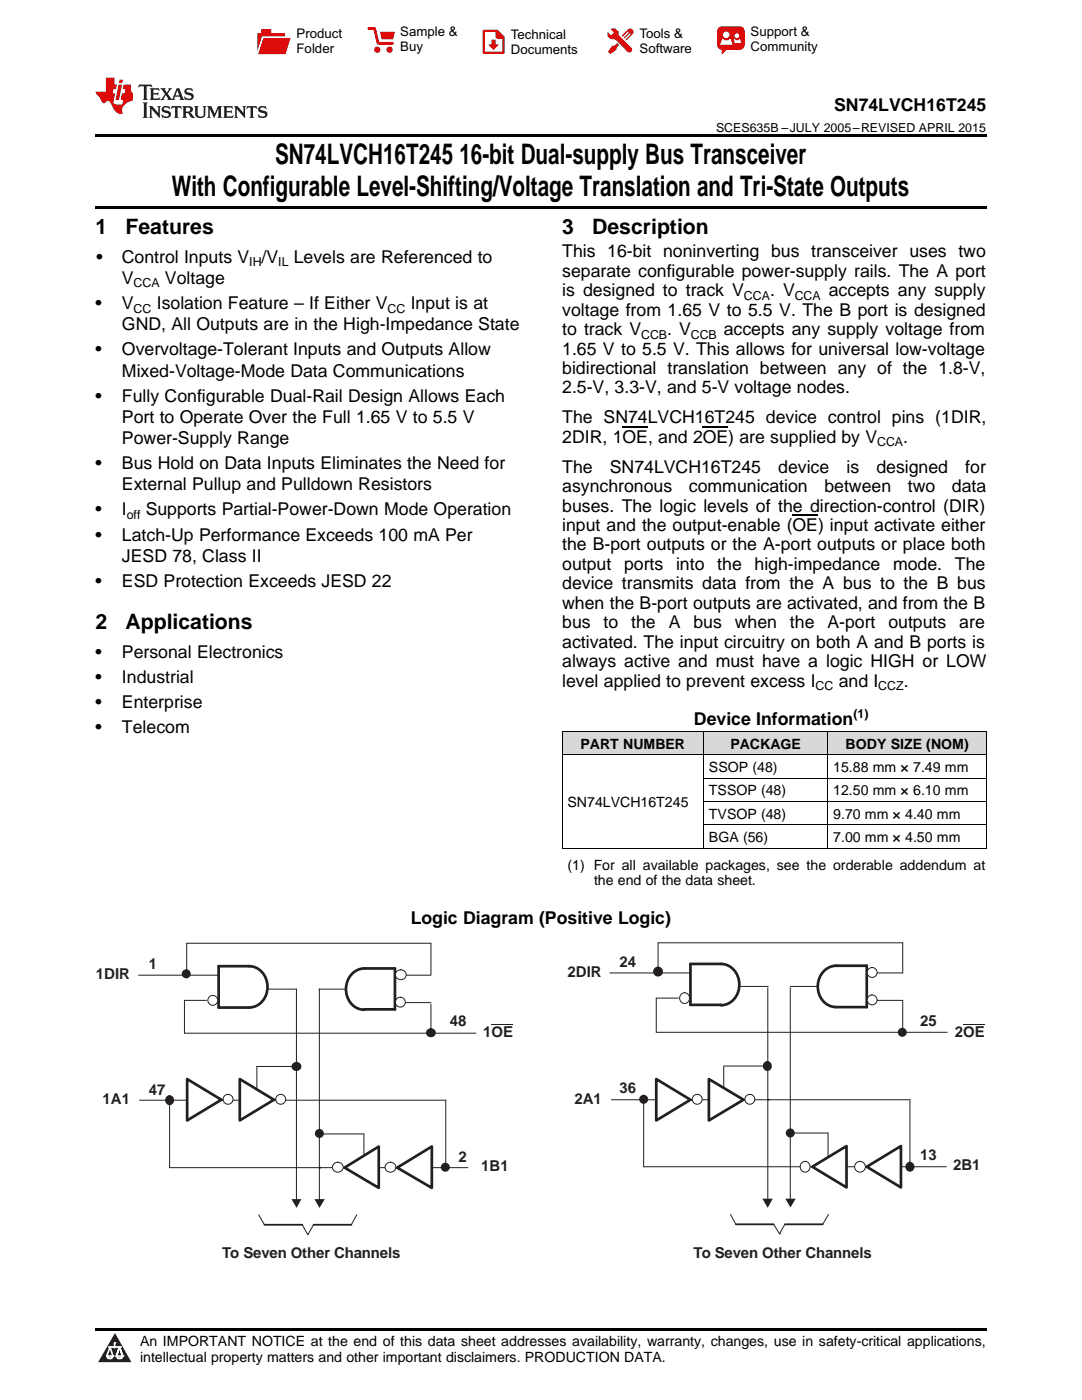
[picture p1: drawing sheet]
<svg xmlns="http://www.w3.org/2000/svg" width="216mm" height="279mm" viewBox="0 0 216 279" stroke-linecap="round" stroke-linejoin="round" font-family="sans-serif">
<g fill="#d8d8d8">
<path d="M112.2 146h28.2v4.7h-28.2z"/>
<path d="M140.4 146h24.8v4.7h-24.8z"/>
<path d="M165.2 146h31.6v4.7h-31.6z"/>
</g>
<path d="M22.9 266l3.3 5.9h-6.6z" fill="#231f20"/>
<path d="M21.3 270.6h1.2l-.3 .5h-.3a.53 .53 0 0 1-.6-.5z" fill-rule="evenodd" fill="#fff"/>
<path d="M21.3 270.6h1.2l-.3 .5h-.3a.53 .53 0 0 1-.6-.5z" fill="none" stroke="#231f20" stroke-width=".33"/>
<path d="M21.3 270.6l1.2 .1-.3 .4h-.5z" fill="none" stroke="#fff" stroke-width=".33"/>
<path d="M22.9 268.9h.1" fill="none" stroke="#fff" stroke-width=".33"/>
<path d="M22.9 268v.9z" fill="#fff"/>
<path d="M22.9 268v.9z" fill="none" stroke="#fff" stroke-width=".33"/>
<circle cx="22.9" cy="268" r=".16" fill="#fff"/>
<path d="M21.8 268.8h.1" fill="none" stroke="#fff" stroke-width=".33"/>
<path d="M21.8 268.8h2.2z" fill="#fff"/>
<path d="M21.8 268.8h2.2z" fill="none" stroke="#fff" stroke-width=".33"/>
<circle cx="24" cy="268.8" r=".16" fill="#fff"/>
<path d="M23.2 270.6h.1" fill="none" stroke="#fff" stroke-width=".33"/>
<path d="M23.8 268.8l-.6 1.8z" fill="#fff"/>
<path d="M23.8 268.8l-.6 1.8z" fill="none" stroke="#fff" stroke-width=".33"/>
<path d="M23.8 268.8l.7 1.8z" fill="#fff"/>
<path d="M23.8 268.8l.7 1.8z" fill="none" stroke="#fff" stroke-width=".33"/>
<path d="M24.4 270.6h.1" fill="none" stroke="#fff" stroke-width=".33"/>
<circle cx="21.3" cy="270.6" r=".16" fill="#fff"/>
<path d="M22 268.8l-.7 1.8z" fill="#fff"/>
<path d="M22 268.8l-.7 1.8z" fill="none" stroke="#fff" stroke-width=".33"/>
<path d="M22 268.8l.5 1.8z" fill="#fff"/>
<path d="M22 268.8l.5 1.8z" fill="none" stroke="#fff" stroke-width=".33"/>
<circle cx="22.5" cy="270.6" r=".16" fill="#fff"/>
<path d="M23.3 270.6h1.2a.63 .63 0 0 1-.6 .5 .63 .63 0 0 1-.6-.5z" fill-rule="evenodd" fill="#fff"/>
<path d="M23.3 270.6h1.2a.63 .63 0 0 1-.6 .5 .63 .63 0 0 1-.6-.5z" fill="none" stroke="#231f20" stroke-width=".33"/>
<path d="M23.3 270.6h1.2l-.4 .5h-.5z" fill="none" stroke="#fff" stroke-width=".33"/>
<path d="M23.2 270.6h.1" fill="none" stroke="#fff" stroke-width=".33"/>
<circle cx="24.5" cy="270.6" r=".16" fill="#fff"/>
<path d="M19 265.1h177.8v.5h-177.8z" fill="#000"/>
<circle cx="33.8" cy="219.5" r=".77" fill="#231f20"/>
<circle cx="33.8" cy="219.5" r=".77" fill="none" stroke="#231f20" stroke-width=".36"/>
<g fill="#231f20">
<circle cx="33.8" cy="219.6" r=".18"/>
<circle cx="63.7" cy="233" r=".18"/>
</g>
<path d="M58.2 239.3h1.9l-.9 1.8z" fill-rule="evenodd" fill="#231f20"/>
<path d="M36.8 199.6v6.6h58.2M59.2 197.4v41.9M63.7 197.4v42.5M86 194.5v-6.3h-48.7v6.8M86 200.4v5.8M51.6 242.5l1.2 1.9M60.3 244.4l1.1 2 1.2-2M71.2 242.5l-1.1 1.9" fill="none" stroke="#231f20" stroke-width=".2"/>
<path d="M52.8 244.4h7.5M62.6 244.4h7.5" fill="none" stroke="#231f20" stroke-width=".36"/>
<circle cx="54.7" cy="219.6" r=".18" fill="#231f20"/>
<path d="M27.8 219.6h61.1v13.4M33.8 219.6v13.4h59.5M58.8 212.8h-7.5v4.3M64 226.3h8.6v4" fill="none" stroke="#231f20" stroke-width=".2"/>
<circle cx="88.9" cy="232.9" r=".72" fill="#231f20"/>
<circle cx="88.9" cy="232.9" r=".72" fill="none" stroke="#231f20" stroke-width=".36"/>
<circle cx="88.9" cy="233" r=".18" fill="#231f20"/>
<circle cx="37.2" cy="194.3" r=".72" fill="#231f20"/>
<circle cx="37.2" cy="194.3" r=".72" fill="none" stroke="#231f20" stroke-width=".36"/>
<circle cx="37.3" cy="194.4" r=".18" fill="#231f20"/>
<circle cx="86" cy="206.1" r=".76" fill="#231f20"/>
<circle cx="86" cy="206.1" r=".76" fill="none" stroke="#231f20" stroke-width=".36"/>
<circle cx="86" cy="206.2" r=".18" fill="#231f20"/>
<circle cx="59.2" cy="212.9" r=".76" fill="#231f20"/>
<circle cx="59.2" cy="212.9" r=".76" fill="none" stroke="#231f20" stroke-width=".36"/>
<circle cx="59.2" cy="212.8" r=".18" fill="#231f20"/>
<circle cx="63.7" cy="226.2" r=".72" fill="#231f20"/>
<circle cx="63.7" cy="226.2" r=".72" fill="none" stroke="#231f20" stroke-width=".36"/>
<circle cx="63.7" cy="226.3" r=".18" fill="#231f20"/>
<path d="M62.7 239.3h2.1l-1.1 1.8z" fill-rule="evenodd" fill="#231f20"/>
<path d="M98 204.4h4.3" fill="none" stroke="#231f20" stroke-width=".2"/>
<circle cx="128.4" cy="219.4" r=".72" fill="#231f20"/>
<circle cx="128.4" cy="219.4" r=".72" fill="none" stroke="#231f20" stroke-width=".36"/>
<g fill="#231f20">
<circle cx="128.4" cy="219.5" r=".18"/>
<circle cx="162.1" cy="232.9" r=".18"/>
</g>
<path d="M152.1 239.2h2.1l-1 1.8z" fill-rule="evenodd" fill="#231f20"/>
<path d="M130.9 199.2v6.8h58.1M131.3 194.1v-5.9h48.8v6M153.2 197.1v42.8M157.7 197.1v42.8M180.1 199.6v6.4M145.8 242.4l1 1.9M154.4 244.3l1.1 1.9 1.1-1.9M155.5 246.2h.1M165.3 242.4l-1.1 1.9" fill="none" stroke="#231f20" stroke-width=".2"/>
<path d="M146.8 244.3h7.6M156.6 244.3h7.6" fill="none" stroke="#231f20" stroke-width=".36"/>
<circle cx="153.2" cy="219.5" r=".18" fill="#231f20"/>
<path d="M122 219.5h59.6v13.4M128.4 219.5v13.4h60.4M144.4 212.7v4.2M144.5 212.7h8.3M158.1 226.1h7.1v4.7" fill="none" stroke="#231f20" stroke-width=".2"/>
<circle cx="181.5" cy="232.8" r=".77" fill="#231f20"/>
<circle cx="181.5" cy="232.8" r=".77" fill="none" stroke="#231f20" stroke-width=".36"/>
<circle cx="181.6" cy="232.9" r=".18" fill="#231f20"/>
<circle cx="131.3" cy="193.9" r=".81" fill="#231f20"/>
<circle cx="131.3" cy="193.9" r=".81" fill="none" stroke="#231f20" stroke-width=".36"/>
<circle cx="131.3" cy="193.9" r=".18" fill="#231f20"/>
<circle cx="180" cy="206" r=".72" fill="#231f20"/>
<circle cx="180" cy="206" r=".72" fill="none" stroke="#231f20" stroke-width=".36"/>
<circle cx="180.1" cy="206" r=".18" fill="#231f20"/>
<circle cx="153.2" cy="212.7" r=".77" fill="#231f20"/>
<circle cx="153.2" cy="212.7" r=".77" fill="none" stroke="#231f20" stroke-width=".36"/>
<circle cx="153.2" cy="212.7" r=".18" fill="#231f20"/>
<circle cx="157.7" cy="226.1" r=".72" fill="#231f20"/>
<circle cx="157.7" cy="226.1" r=".72" fill="none" stroke="#231f20" stroke-width=".36"/>
<circle cx="157.7" cy="226.1" r=".18" fill="#231f20"/>
<path d="M156.7 239.2h2.1l-1.1 1.8z" fill-rule="evenodd" fill="#231f20"/>
<path d="M63.6 197.4h5.5M79.9 194.6h.1M79.9 194.6h6.1M79.9 200.1h6.1M192.2 204.4h4.3" fill="none" stroke="#231f20" stroke-width=".2"/>
<path d="M72.6 201.4h6.2v-8.1h-6.1a4.2 4.2 0 0 0-3.6 3 4.2 4.2 0 0 0 1.4 4.5 3.3 3.3 0 0 0 2.2 .7" fill="none" stroke="#231f20" stroke-width=".54"/>
<circle cx="80" cy="194.6" r="1.04" fill="#fff"/>
<g fill="none" stroke="#231f20" stroke-width=".2">
<path d="M79.9 200.1h.1"/>
<circle cx="80" cy="194.6" r="1.04"/>
</g>
<circle cx="79.9" cy="200" r=".99" fill="#fff"/>
<circle cx="79.9" cy="200" r=".99" fill="none" stroke="#231f20" stroke-width=".2"/>
<path d="M49.7 192.8a4.2 4.2 0 0 1 3.6 3.1 4.2 4.2 0 0 1-1.5 4.4l-1.3 .7-.7 .1h-6.2v-8.3h6.2" fill="none" stroke="#231f20" stroke-width=".54"/>
<circle cx="42.5" cy="199.6" r=".99" fill="#fff"/>
<g fill="none" stroke="#231f20" stroke-width=".2">
<path d="M27.7 194.6h15.8M36.8 199.6h4.4M53.2 197.4h6M157.7 196.9h5.5M174 199.6h6.1M174 194.2h6.1"/>
<circle cx="42.5" cy="199.6" r=".99"/>
</g>
<path d="M166.8 192.7h6.2v8.3h-6.2a4.2 4.2 0 0 1-3.6-3.1 4.2 4.2 0 0 1 1.6-4.5l1.3-.6 .7-.1" fill="none" stroke="#231f20" stroke-width=".54"/>
<circle cx="174" cy="194.1" r=".99" fill="#fff"/>
<circle cx="174" cy="194.1" r=".99" fill="none" stroke="#231f20" stroke-width=".2"/>
<circle cx="174" cy="199.6" r=".99" fill="#fff"/>
<circle cx="174" cy="199.6" r=".99" fill="none" stroke="#231f20" stroke-width=".2"/>
<path d="M143.9 192.4a4.2 4.2 0 0 1 3.5 3 4.2 4.2 0 0 1-1.4 4.5 3.3 3.3 0 0 1-2.1 .7M144 192.4h-6.2v8.1h6.2" fill="none" stroke="#231f20" stroke-width=".54"/>
<path d="M135.9 198.5a1.01 1.01 0 0 1 1.4 0 1.01 1.01 0 0 1-.1 1.5 1.01 1.01 0 0 1-1.4-.2 1.15 1.15 0 0 1 .1-1.3z" fill-rule="evenodd" fill="#fff"/>
<path d="M121.7 194.2h16M130.9 199.2h4.4M135.9 198.5a1.01 1.01 0 0 1 1.4 0 1.01 1.01 0 0 1-.1 1.5 1.01 1.01 0 0 1-1.4-.2 1.15 1.15 0 0 1 .1-1.3zM147.8 196.9h5.5" fill="none" stroke="#231f20" stroke-width=".2"/>
<path d="M130.9 215.4l6.9 4.1-6.9 4.1z" fill="#fff"/>
<path d="M130.9 215.4l6.9 4.1-6.9 4.1z" fill="none" stroke="#231f20" stroke-width=".54"/>
<circle cx="137.8" cy="219.5" r=".18" fill="#231f20"/>
<path d="M139.2 219.5h.1" fill="none" stroke="#231f20" stroke-width=".2"/>
<circle cx="139.1" cy="219.4" r=".99" fill="#fff"/>
<circle cx="139.1" cy="219.4" r=".99" fill="none" stroke="#231f20" stroke-width=".2"/>
<path d="M141.4 215.4l7 4.1-7 4.1z" fill="#fff"/>
<path d="M141.4 215.4l7 4.1-7 4.1z" fill="none" stroke="#231f20" stroke-width=".54"/>
<circle cx="148.4" cy="219.5" r=".18" fill="#231f20"/>
<path d="M149.7 219.5h.1" fill="none" stroke="#231f20" stroke-width=".2"/>
<circle cx="149.6" cy="219.4" r=".99" fill="#fff"/>
<circle cx="149.6" cy="219.4" r=".99" fill="none" stroke="#231f20" stroke-width=".2"/>
<path d="M37.3 215.4l6.9 4.1-6.9 4.1z" fill="#fff"/>
<path d="M37.3 215.4l6.9 4.1-6.9 4.1z" fill="none" stroke="#231f20" stroke-width=".54"/>
<circle cx="44.2" cy="219.5" r=".18" fill="#231f20"/>
<path d="M45.6 219.5h.1" fill="none" stroke="#231f20" stroke-width=".2"/>
<circle cx="45.5" cy="219.4" r=".99" fill="#fff"/>
<circle cx="45.5" cy="219.4" r=".99" fill="none" stroke="#231f20" stroke-width=".2"/>
<path d="M47.8 215.4l6.9 4.1-6.9 4.1z" fill="#fff"/>
<path d="M47.8 215.4l6.9 4.1-6.9 4.1z" fill="none" stroke="#231f20" stroke-width=".54"/>
<circle cx="54.7" cy="219.5" r=".18" fill="#231f20"/>
<path d="M56.1 219.5h.1" fill="none" stroke="#231f20" stroke-width=".2"/>
<circle cx="56" cy="219.4" r=".99" fill="#fff"/>
<circle cx="56" cy="219.4" r=".99" fill="none" stroke="#231f20" stroke-width=".2"/>
<path d="M79.3 233l6.9-4.2v8.3z" fill="#fff"/>
<path d="M79.3 233l6.9-4.2v8.3z" fill="none" stroke="#231f20" stroke-width=".54"/>
<circle cx="79.3" cy="233" r=".18" fill="#231f20"/>
<path d="M77.9 233h.1" fill="none" stroke="#231f20" stroke-width=".2"/>
<circle cx="77.9" cy="233" r="1.04" fill="#fff"/>
<circle cx="77.9" cy="233" r="1.04" fill="none" stroke="#231f20" stroke-width=".2"/>
<path d="M68.8 233l6.8-4.2v8.3z" fill="#fff"/>
<path d="M68.8 233l6.8-4.2v8.3z" fill="none" stroke="#231f20" stroke-width=".54"/>
<circle cx="68.8" cy="233" r=".18" fill="#231f20"/>
<path d="M67.3 233h.1" fill="none" stroke="#231f20" stroke-width=".2"/>
<circle cx="67.4" cy="233" r="1.04" fill="#fff"/>
<circle cx="67.4" cy="233" r="1.04" fill="none" stroke="#231f20" stroke-width=".2"/>
<path d="M173 232.9l6.8-4.2v8.3z" fill="#fff"/>
<path d="M173 232.9l6.8-4.2v8.3z" fill="none" stroke="#231f20" stroke-width=".54"/>
<circle cx="173" cy="232.9" r=".18" fill="#231f20"/>
<path d="M171.6 232.9h.1" fill="none" stroke="#231f20" stroke-width=".2"/>
<circle cx="171.6" cy="232.9" r="1.08" fill="#fff"/>
<circle cx="171.6" cy="232.9" r="1.08" fill="none" stroke="#231f20" stroke-width=".2"/>
<path d="M162.1 232.9l6.8-4.2v8.3z" fill="#fff"/>
<path d="M162.1 232.9l6.8-4.2v8.3z" fill="none" stroke="#231f20" stroke-width=".54"/>
<circle cx="162.1" cy="232.9" r=".18" fill="#231f20"/>
<path d="M160.7 232.9h.1" fill="none" stroke="#231f20" stroke-width=".2"/>
<path d="M160.1 232a1.01 1.01 0 0 1 1.4 .2 1.01 1.01 0 0 1-.2 1.4 1.01 1.01 0 0 1-1.4-.1 1.14 1.14 0 0 1 .2-1.5z" fill-rule="evenodd" fill="#fff"/>
<path d="M160.1 232a1.01 1.01 0 0 1 1.4 .2 1.01 1.01 0 0 1-.2 1.4 1.01 1.01 0 0 1-1.4-.1 1.14 1.14 0 0 1 .2-1.5z" fill="none" stroke="#231f20" stroke-width=".2"/>
<path d="M112.2 150.6h84.6M112.2 146h84.6M112.2 146v23.3M140.4 146v23.3M140.4 159.9h56.4M140.4 155.3h56.4M165.2 146v23.3M196.8 146v23.3M112.2 169.2h84.6M140.4 164.6h56.4" fill="none" stroke="#000" stroke-width=".2"/>
<path d="M19 26.8h177.8v.6h-177.8zM19 41.2h177.8v.5h-177.8z" fill="#000"/>
<path d="M27.7 16.9l-.1 .6 .6-.3h.5v.2v2.2l-.2 .4h1l-.2-.4v-2.2v-.2h.5l.6 .3-.2-.6zM29.9 17.6l.2 .4v1.6l-.2 .4h1.9l.1-.6a1.09 1.09 0 0 1-1.3 .1v-.6h.6l.4 .2v-.7l-.2 .2h-.8v-.6l.2-.1a1.01 1.01 0 0 1 1 .3l-.1-.6zM32 17.6l.9 1.2-1 1.2h.9l-.2-.3 .5-.7 .5 .7-.3 .3h1.7l-.2-.3 .1-.4h1l.1 .4-.2 .3h1l-.3-.4-.7-2h-.5l-1 2.2-.8-1.1 .9-1.1h-.9l.2 .2-.4 .7-.4-.7 .2-.2zM35.4 18l.4 1h-.8zM37 17.7a.66 .66 0 0 0-.2 .8 .66 .66 0 0 0 .6 .4l.7 .2 .1 .2a.8 .8 0 0 1-.7 .4 .8 .8 0 0 1-.7-.5l.1 .8 .2-.2a.94 .94 0 0 0 1.1 .1 .94 .94 0 0 0 .4-.9 1.48 1.48 0 0 0-1.3-.6v-.4a1.1 1.1 0 0 1 1.2 .2l-.2-.6-.2 .1-.5-.1zM28.5 20.4l.2 .4v2.3l-.2 .4h1l-.2-.4v-2.3l.2-.4zM29.7 21.2l.2 .4v1.5l-.2 .4h.8l-.3-.4 .1-1.3 1.6 1.8v-2l.2-.4h-.7l.2 .2v1.1l-1.2-1.3zM32.5 21.3a.66 .66 0 0 0-.2 .8 .66 .66 0 0 0 .6 .4l.6 .2 .2 .2a.8 .8 0 0 1-.8 .4 .8 .8 0 0 1-.7-.5l.2 .7 .2-.1a.94 .94 0 0 0 1 .1 .94 .94 0 0 0 .5-1 1.47 1.47 0 0 0-1.3-.6l-.1-.3a1.1 1.1 0 0 1 1.3 .2l-.2-.6-.2 .1-.5-.2zM34.3 21.2l-.2 .6a.64 .64 0 0 1 .8-.3v1.6l-.2 .4h1l-.3-.4 .1-1.6a.66 .66 0 0 1 .8 .3l-.2-.6zM36.3 21.2l.3 .4v1.5l-.3 .4h1l-.2-.2v-.7h.5l.1 .1a.8 .8 0 0 0 1.2 .7l-1-1a.62 .62 0 0 0 .6-.5 .62 .62 0 0 0-.6-.7zM37.1 21.5h.1a.48 .48 0 0 1 .6 0 .48 .48 0 0 1 .1 .6l-.2 .1-.6 .1zM38.7 21.2l.2 .2a2.29 2.29 0 0 0 .4 2 1.05 1.05 0 0 0 1.7-.7v-1.3l.2-.2h-.8l.2 .4v1.1a.61 .61 0 0 1-.6 .6 .61 .61 0 0 1-.6-.6v-1.1l.3-.4zM41.3 21.2l.3 .4v1.5l-.3 .4h.8l-.2-.4v-1.4l.8 1.9 .9-1.9v1.4l-.2 .4h.9l-.2-.4v-1.5l.2-.4h-.8l-.7 1.5-.6-1.5zM44.5 21.2l.2 .4v1.5l-.2 .4h1.9l.2-.6a1.1 1.1 0 0 1-1.4 .2v-.7h.6l.4 .2v-.6l-.2 .1-.8 .1v-.6l.2-.1a1.02 1.02 0 0 1 1.1 .2l-.2-.5zM46.7 21.2l.2 .4v1.5l-.2 .4h.8l-.3-.4 .1-1.3 1.6 1.8v-2l.2-.4h-.7l.2 .2v1.1l-1.2-1.3zM49.3 21.2l-.1 .6a.64 .64 0 0 1 .8-.3v1.6l-.3 .4h1l-.2-.4v-1.6a.66 .66 0 0 1 .8 .3l-.1-.6zM51.7 21.3a.66 .66 0 0 0-.2 .7 .66 .66 0 0 0 .7 .5l.6 .2 .1 .2a.8 .8 0 0 1-.7 .4 .8 .8 0 0 1-.7-.5l.1 .7 .2-.1a.94 .94 0 0 0 1.1 .1 .94 .94 0 0 0 .4-1 1.48 1.48 0 0 0-1.2-.6l-.1-.3a1.1 1.1 0 0 1 1.2 .2l-.2-.6-.1 .1-.6-.2z" fill="#231f20"/>
<path d="M21.1 15.5v2.8h-2v.4l.9 .9a.96 .96 0 0 0 1 1 .59 .59 0 0 1 .5-.4 .59 .59 0 0 1 .5 .3l.4 .8a1.61 1.61 0 0 0 2.1 1.3 1.63 1.63 0 0 1 1.1-2.2l.9-.3v-1.5a1.6 1.6 0 0 1-.4-1.7h-1.4l-.2 .9h.5l-.2 .8h-.5l-.2 1v.3h.5l-.2 .9h-.7a.74 .74 0 0 1-1-.6l.3-1.6h-.5l.2-.8h.5l.1-.9h-.4v-1.4zM23.7 16.9l-.7 3h.8l.6-3zM23.8 15.9l-.1 .7h.7l.2-.7z" fill="#ee1d23"/>
<g fill="#d60000">
<path d="M52.1 5.8h2v.8h2.8v4.2h-5.5v-4.2h.7z" fill-rule="evenodd"/>
<path d="M52.4 7.5h5.6l-1 3.3h-5.6z" fill-rule="evenodd"/>
</g>
<path d="M52.4 7.4h5.7l-.1 .1h-5.5l-1.1 3.3z" fill-rule="evenodd" fill="#fff"/>
<path d="M52.4 7.4h5.7l-.1 .1h-5.5l-1.1 3.3z" fill="none" stroke="#fff" stroke-width=".2"/>
<path d="M73.6 5.7h1.1l.7 2.9h2.9" fill="none" stroke="#d60000" stroke-width=".55"/>
<g fill="#d60000">
<path d="M75.8 6.3h3l-.4 1.6h-2.2z" fill-rule="evenodd"/>
<circle cx="75.3" cy="9.9" r=".62"/>
<circle cx="77.7" cy="9.9" r=".62"/>
</g>
<path d="M96.5 6.2h2.7l1.3 1.2v3.1h-4z" fill="none" stroke="#d60000" stroke-width=".44"/>
<g fill="#d60000">
<path d="M98.1 7.9h.8v1h.5l-.9 1.1-1-1v-.1h.6z" fill-rule="evenodd"/>
<path d="M98.9 6.2h.3l1.3 1.2v.4h-1.3l-.3-.4z" fill-rule="evenodd"/>
<path d="M121.9 5.7h.8l.7 .6 .1 .7 2.5 2.5-.8 .8-2.3-2.3-1.1-.2-.6-.6v-.8l.7 .6 .5-.4v-.2l-.5-.5z" fill-rule="evenodd"/>
<path d="M122.2 9.1h.4l.5-.5 .4 .4-.5 .5v.4l-1.2 .9-.5-.5z" fill-rule="evenodd"/>
<path d="M125.3 5.9a.67 .67 0 0 1 .9 0 .67 .67 0 0 1 0 .9z" fill-rule="evenodd"/>
<path d="M125.3 5.9l.9 .9-1.2 1.2h-.2v-.2l1-.9v-.2h-.2l-.9 1h-.2v-.2l.9-1 .1-.2h-.3l-.9 1h-.2v-.2z" fill-rule="evenodd"/>
<circle cx="125.6" cy="9.9" r=".54"/>
</g>
<path d="M123.3 6.3v.7" fill="none" stroke="#d60000" stroke-width=".2"/>
<g fill="#d60000">
<path d="M143.4 5.5l.6-.2h3.6a.95 .95 0 0 1 1 .9v2.8a.95 .95 0 0 1-1 .9h-3.6a.95 .95 0 0 1-.9-.9v-2.8z" fill-rule="evenodd"/>
<path d="M144 9.9h.9l-.7 .9h-.2z" fill-rule="evenodd"/>
</g>
<g fill="#fff">
<path d="M146.6 8.6h1.3z"/>
<path d="M144.1 7.8h.3l.1 .2h.8l.2-.2h.3l.4 1.1h-2.5z" fill-rule="evenodd"/>
<path d="M146.4 7.8h.3l.1 .2h.5l.2-.2h.2l.2 .8h-1.3z" fill-rule="evenodd"/>
<circle cx="144.9" cy="6.9" r=".65"/>
<circle cx="147" cy="7.1" r=".48"/>
</g>
<path d="M124.2 85.2h5.1M140.2 85.2h5.1M158.2 102.9h5" fill="none" stroke="#000" stroke-width=".25"/>
<g font-size="5.6">
<text x="54.9" y="32.8">SN74LVCH16T245</text>
<text x="91.7" y="32.8">16-bit Dual-supply Bus Transceiver</text>
<text x="34.3" y="39.2">With Configurable Level-Shifting/Voltage Translation and Tri-State Outputs</text>
</g>
<g font-size="4.2">
<text x="19" y="46.7">1</text>
<text x="25" y="46.7">Features</text>
<text x="112.2" y="46.7">3</text>
<text x="118.2" y="46.7">Description</text>
<text x="19" y="125.6">2</text>
<text x="25" y="125.6">Applications</text>
</g>
<g font-size="3.5">
<text x="166.4" y="22.2">SN74LVCH16T245</text>
<text x="19.2" y="52.4">•</text>
<text x="24.3" y="52.4">Control Inputs V /V</text>
<text x="58.6" y="52.4">Levels are Referenced to</text>
<text x="112.2" y="51.4">This 16-bit noninverting bus transceiver uses two</text>
<text x="24.3" y="56.7">V</text>
<text x="32.9" y="56.7">Voltage</text>
<text x="112.2" y="55.2">separate configurable power-supply rails. The A port</text>
<text x="112.2" y="59.1">is designed to track V</text>
<text x="153.7" y="59.1">. V</text>
<text x="165.4" y="59.1">accepts any supply</text>
<text x="19" y="61.7">•</text>
<text x="24.3" y="61.7">V</text>
<text x="24.3" y="65.9">GND, All Outputs are in the High-Impedance State</text>
<text x="31.3" y="61.7">Isolation Feature – If Either V</text>
<text x="82" y="61.7">Input is at</text>
<text x="112.2" y="63">voltage from 1.65 V to 5.5 V. The B port is designed</text>
<text x="19" y="70.9">•</text>
<text x="24.3" y="70.9">Overvoltage-Tolerant Inputs and Outputs Allow</text>
<text x="112.2" y="66.9">to track V</text>
<text x="112.2" y="70.8">1.65 V to 5.5 V. This allows for universal low-voltage</text>
<text x="133.1" y="66.9">. V</text>
<text x="144.4" y="66.9">accepts any supply voltage from</text>
<text x="24.3" y="75.1">Mixed-Voltage-Mode Data Communications</text>
<text x="112.2" y="74.6">bidirectional translation between any of the 1.8-V,</text>
<text x="19" y="80.2">•</text>
<text x="24.3" y="80.2">Fully Configurable Dual-Rail Design Allows Each</text>
<text x="112.2" y="78.5">2.5-V, 3.3-V, and 5-V voltage nodes.</text>
<text x="24.3" y="84.4">Port to Operate Over the Full 1.65 V to 5.5 V</text>
<text x="24.3" y="88.6">Power-Supply Range</text>
<text x="112.2" y="84.5">The SN74LVCH16T245 device control pins (1DIR,</text>
<text x="112.2" y="88.4">2DIR, 1OE, and 2OE) are supplied by V</text>
<text x="180.2" y="88.4">.</text>
<text x="19" y="93.6">•</text>
<text x="24.3" y="93.6">Bus Hold on Data Inputs Eliminates the Need for</text>
<text x="112.2" y="94.3">The</text>
<text x="121.7" y="94.3">SN74LVCH16T245</text>
<text x="155.3" y="94.3">device</text>
<text x="168.9" y="94.3">is</text>
<text x="174.9" y="94.3">designed</text>
<text x="192.6" y="94.3">for</text>
<text x="24.3" y="97.9">External Pullup and Pulldown Resistors</text>
<text x="112.2" y="98.2">asynchronous</text>
<text x="137.5" y="98.2">communication</text>
<text x="164.5" y="98.2">between</text>
<text x="181.1" y="98.2">two</text>
<text x="189.9" y="98.2">data</text>
<text x="19" y="102.9">•</text>
<text x="19" y="107.9">•</text>
<text x="24.3" y="102.9">I</text>
<text x="24.3" y="107.9">Latch-Up Performance Exceeds 100 mA Per</text>
<text x="29.1" y="102.9">Supports Partial-Power-Down Mode Operation</text>
<text x="112.2" y="102.1">buses. The logic levels of the direction-control (DIR)</text>
<text x="112.2" y="106">input and the output-enable (OE) input activate either</text>
<text x="24.3" y="112.1">JESD 78, Class II</text>
<text x="112.2" y="109.9">the B-port outputs or the A-port outputs or place both</text>
<text x="112.2" y="113.7">output</text>
<text x="124.5" y="113.7">ports</text>
<text x="134.9" y="113.7">into</text>
<text x="143.1" y="113.7">the</text>
<text x="150.6" y="113.7">high-impedance</text>
<text x="178.2" y="113.7">mode.</text>
<text x="190.5" y="113.7">The</text>
<text x="19" y="117.1">•</text>
<text x="24.3" y="117.1">ESD Protection Exceeds JESD 22</text>
<text x="112.2" y="117.6">device transmits data from the A bus to the B bus</text>
<text x="112.2" y="121.5">when the B-port outputs are activated, and from the B</text>
<text x="112.2" y="125.4">bus</text>
<text x="120.4" y="125.4">to</text>
<text x="126" y="125.4">the</text>
<text x="133.4" y="125.4">A</text>
<text x="138.4" y="125.4">bus</text>
<text x="146.6" y="125.4">when</text>
<text x="157.6" y="125.4">the</text>
<text x="165.1" y="125.4">A-port</text>
<text x="177.3" y="125.4">outputs</text>
<text x="191.4" y="125.4">are</text>
<text x="19" y="131.3">•</text>
<text x="24.3" y="131.3">Personal Electronics</text>
<text x="112.2" y="129.3">activated. The input circuitry on both A and B ports is</text>
<text x="19" y="136.3">•</text>
<text x="24.3" y="136.3">Industrial</text>
<text x="112.2" y="133.1">always active and must have a logic HIGH or LOW</text>
<text x="112.2" y="137">level applied to prevent excess I</text>
<text x="167.4" y="137">and I</text>
<text x="180.3" y="137">.</text>
<text x="19" y="141.3">•</text>
<text x="24.3" y="141.3">Enterprise</text>
<text x="19" y="146.3">•</text>
<text x="24.3" y="146.3">Telecom</text>
<text x="138.5" y="144.7">Device Information</text>
<text x="82" y="184.5">Logic Diagram (Positive Logic)</text>
</g>
<g font-size="3" fill="#231f20">
<text x="19.1" y="195.4">1DIR</text>
<text x="29.7" y="193.5">1</text>
<text x="113.3" y="195">2DIR</text>
<text x="123.6" y="192.9">24</text>
<text x="89.8" y="204.9">48</text>
<text x="96.4" y="206.9">1OE</text>
<text x="183.6" y="204.9">25</text>
<text x="190.5" y="206.9">2OE</text>
<text x="20.5" y="220.3">1A1</text>
<text x="29.7" y="218.5">47</text>
<text x="114.6" y="220.3">2A1</text>
<text x="123.6" y="218.2">36</text>
<text x="91.5" y="231.9">2</text>
<text x="96" y="233.7">1B1</text>
<text x="183.6" y="231.6">13</text>
<text x="190.2" y="233.5">2B1</text>
<text x="44.3" y="251.2">To Seven Other Channels</text>
<text x="138.4" y="251.1">To Seven Other Channels</text>
</g>
<g font-size="2.8">
<text x="115.8" y="149.4">PART NUMBER</text>
<text x="145.7" y="149.4">PACKAGE</text>
<text x="168.7" y="149.4">BODY SIZE (NOM)</text>
<text x="141.5" y="154.1">SSOP (48)</text>
<text x="166.3" y="154.1">15.88 mm × 7.49 mm</text>
<text x="113.2" y="161">SN74LVCH16T245</text>
<text x="141.5" y="158.7">TSSOP (48)</text>
<text x="166.3" y="158.7">12.50 mm × 6.10 mm</text>
<text x="141.5" y="163.4">TVSOP (48)</text>
<text x="166.3" y="163.4">9.70 mm × 4.40 mm</text>
<text x="113.2" y="173.5">(1) For all available packages, see the orderable addendum at</text>
<text x="141.5" y="168">BGA (56)</text>
<text x="166.3" y="168">7.00 mm × 4.50 mm</text>
<text x="118.5" y="176.7">the end of the data sheet.</text>
<text x="27.9" y="268.6">An IMPORTANT NOTICE at the end of this data sheet addresses availability, warranty, changes, use in safety-critical applications,</text>
<text x="27.9" y="271.8">intellectual property matters and other important disclaimers. PRODUCTION DATA.</text>
</g>
<g font-size="2.6">
<text x="59.2" y="7.6">Product</text>
<text x="59.2" y="10.6">Folder</text>
<text x="79.9" y="7.3">Sample &amp;</text>
<text x="79.9" y="10.2">Buy</text>
<text x="101.9" y="7.8">Technical</text>
<text x="101.9" y="10.8">Documents</text>
<text x="127.6" y="7.6">Tools &amp;</text>
<text x="127.6" y="10.6">Software</text>
<text x="149.8" y="7.2">Support &amp;</text>
<text x="149.8" y="10.2">Community</text>
</g>
<g font-size="2.5">
<text x="142.9" y="26.3">SCES635B –JULY 2005–REVISED APRIL 2015</text>
<text x="49.7" y="53.1">IH</text>
<text x="55.5" y="53.1">IL</text>
<text x="26.7" y="57.4">CCA</text>
<text x="148.4" y="59.8">CCA</text>
<text x="158.6" y="59.8">CCA</text>
<text x="26.7" y="62.4">CC</text>
<text x="77.3" y="62.4">CC</text>
<text x="127.9" y="67.6">CCB</text>
<text x="137.8" y="67.6">CCB</text>
<text x="175" y="89.1">CCA</text>
<text x="25.3" y="103.6">off</text>
<text x="162.7" y="137.7">CC</text>
<text x="175.3" y="137.7">CCZ</text>
<text x="170.3" y="143.3">(1)</text>
</g>
</svg>
